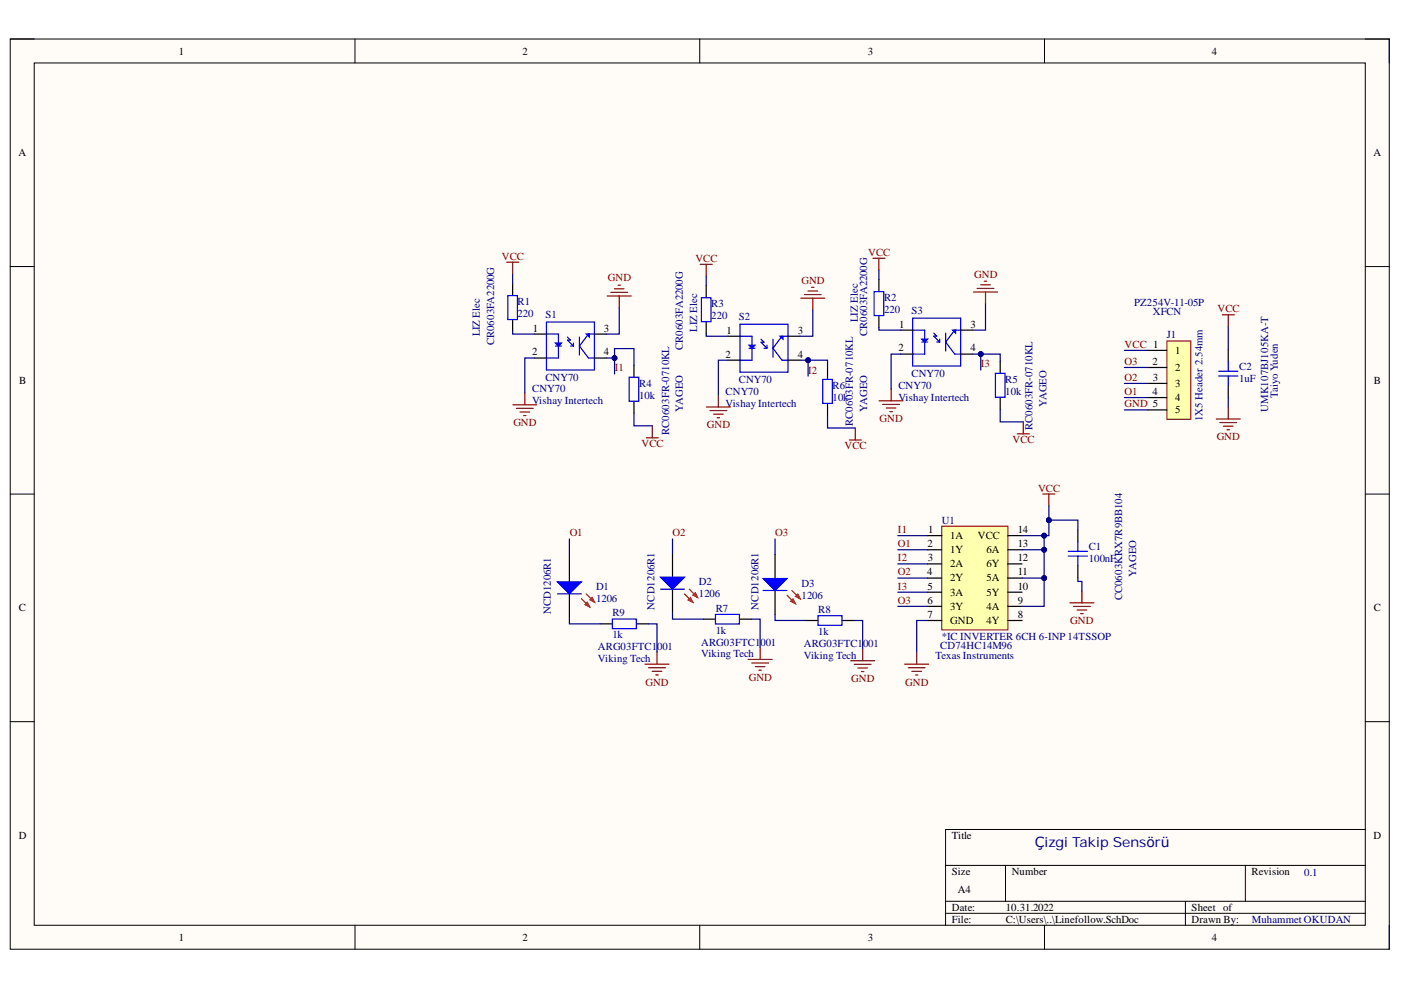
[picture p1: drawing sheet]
<svg xmlns="http://www.w3.org/2000/svg" width="297mm" height="210mm" viewBox="0 0 297 210" stroke-linecap="round" stroke-linejoin="round" font-family="sans-serif">
<path d="M2.2 8.3h292.4v193h-292.4z" fill-rule="evenodd" fill="#fffcf8"/>
<path d="M2.2 8.3h292.4v193h-292.4z" fill="none" stroke="#000" stroke-width=".21"/>
<path d="M7.3 13.4h282.2v182.8h-282.2z" fill-rule="evenodd" fill="#fffcf8"/>
<g fill="none" stroke="#000" stroke-width=".21">
<path d="M2.2 8.3h5.1M7.3 13.4h282.2v182.8h-282.2zM75.3 8.3v5M148.4 8.3v5M221.5 8.3v5.1M289.5 8.3h5.1v5.1M2.2 56.5h5.1M289.5 56.5h5.1M2.2 104.8h5.1M289.5 104.8h5.1M2.2 153h5.1M289.5 153h5.1"/>
<path d="M289.5 175.9h-89v20.3M75.3 196.2v5.1M148.4 196.2v5.1M200.5 183.5h89M200.5 191.1h89M200.5 193.6h89M213.2 183.5v7.6M221.5 196.2v5.1M251.3 191.1v5.1M264 183.5v7.6M294.6 196.2v5.1"/>
</g>
<path d="M115.9 68.3h10.1v10.1h-10.1zM115.9 70.8h2.5v5.1h-2.5M117.8 73.4h1.2M120.3 71.5l.6 .6h-.6l1.3 1.3M120.9 73.4h.7M121.6 72.7v.7M122.8 71.5v3.8M126 70.8h-1.2l-2 2.6 2 2.5h1.2" fill="none" stroke="#00f" stroke-width=".25"/>
<path d="M117.8 72.7h1.2l-.6 .7z" fill="#00f"/>
<path d="M117.8 72.7h1.2l-.6 .7z" fill="none" stroke="#00f" stroke-width=".25"/>
<path d="M113.3 70.8h2.6M113.3 75.9h2.6M126 70.8h2.6M126 75.9h2.6" fill="none" stroke="#000" stroke-width=".25"/>
<path d="M124.3 70.8h.7v.7z" fill="#00f"/>
<path d="M124.3 70.8h.7v.7z" fill="none" stroke="#00f" stroke-width=".25"/>
<path d="M199.7 111.6h14v22h-14z" fill-rule="evenodd" fill="#ffffb0"/>
<path d="M199.7 111.6h14v22h-14z" fill="none" stroke="#800000" stroke-width=".21"/>
<g fill="none" stroke="#000" stroke-width=".25">
<path d="M120.7 118.3v5.1M196.7 113.6h3M196.7 116.6h3M196.7 119.6h3M213.7 113.6h3M213.7 116.6h3M213.7 119.6h3M120.7 125.9v5.1M196.7 122.6h3M196.7 125.6h3M196.7 128.6h3M196.7 131.6h3"/>
<path d="M213.7 122.6h3M213.7 125.6h3M213.7 128.6h3M213.7 131.6h3"/>
</g>
<path d="M118.2 123.4h5.1l-2.6 2.5z" fill="#00f"/>
<path d="M118.2 123.4h5.1l-2.6 2.5z" fill="none" stroke="#00f" stroke-width=".25"/>
<path d="M123.3 126.9l1.7 1.8M124.3 125.9l1.8 1.8" fill="none" stroke="#f00" stroke-width=".25"/>
<path d="M124 128.2l.5-.5 .5 1z" fill="#f00"/>
<path d="M124 128.2l.5-.5 .5 1z" fill="none" stroke="#f00" stroke-width=".25"/>
<path d="M125 127.2l.5-.5 .6 1z" fill="#f00"/>
<path d="M125 127.2l.5-.5 .6 1z" fill="none" stroke="#f00" stroke-width=".25"/>
<path d="M107.7 62.7h2v5.1h-2zM133.4 80h2v5.1h-2zM226.5 116.9h4.1M226.5 117.9h4.1M228.5 114.9v2M228.5 117.9v2M118.2 125.9h5.1M129.8 131.3h5.1v2h-5.1z" fill="none" stroke="#00f" stroke-width=".25"/>
<path d="M108.7 60.1v2.6M108.7 67.8v2.5M134.4 77.5v2.5M134.4 85.1v2.5M142.6 117.3v5.1M228.5 112.3v2.6M228.5 119.9v2.6M127.3 132.3h2.5M134.9 132.3h2.6M142.6 124.9v5.1" fill="none" stroke="#000" stroke-width=".25"/>
<path d="M137 92.8h2.6M138.3 90.3v2.5M139.3 138.3v2.5M136.8 140.8h5M137.5 141.6h3.6M138.3 142.3h2M139 143.1h.6" fill="none" stroke="#800000" stroke-width=".25"/>
<path d="M140 122.4h5.1l-2.5 2.5z" fill="#00f"/>
<path d="M140 122.4h5.1l-2.5 2.5z" fill="none" stroke="#00f" stroke-width=".25"/>
<path d="M145.1 125.9l1.8 1.8M146.1 124.9l1.8 1.8" fill="none" stroke="#f00" stroke-width=".25"/>
<path d="M146.4 126.7l.5 1-1-.5z" fill="#f00"/>
<path d="M146.4 126.7l.5 1-1-.5z" fill="none" stroke="#f00" stroke-width=".25"/>
<path d="M146.9 126.2l.5-.5 .5 1z" fill="#f00"/>
<path d="M146.9 126.2l.5-.5 .5 1z" fill="none" stroke="#f00" stroke-width=".25"/>
<path d="M140 124.9h5.1M151.7 130.3h5.1v2h-5.1z" fill="none" stroke="#00f" stroke-width=".25"/>
<path d="M164.3 117.6v5.1M149.1 131.3h2.6M156.8 131.3h2.5M164.3 125.2v5.1" fill="none" stroke="#000" stroke-width=".25"/>
<path d="M158.6 139.8h5.1M161.2 137.3v2.5M159.4 140.6h3.5M160.1 141.3h2.1M160.9 142.1h.5" fill="none" stroke="#800000" stroke-width=".25"/>
<path d="M161.8 122.7h5.1l-2.6 2.5z" fill="#00f"/>
<path d="M161.8 122.7h5.1l-2.6 2.5z" fill="none" stroke="#00f" stroke-width=".25"/>
<path d="M166.9 126.2l1.7 1.8M167.9 125.2l1.8 1.8" fill="none" stroke="#f00" stroke-width=".25"/>
<path d="M168.1 127l.5 1-1-.5z" fill="#f00"/>
<path d="M168.1 127l.5 1-1-.5z" fill="none" stroke="#f00" stroke-width=".25"/>
<path d="M168.6 126.5l.6-.5 .5 1z" fill="#f00"/>
<path d="M168.6 126.5l.6-.5 .5 1z" fill="none" stroke="#f00" stroke-width=".25"/>
<path d="M156.9 68.7h10.2v10.2h-10.2zM156.9 71.3h2.5v5.1h-2.5M158.8 73.8h1.3M161.3 71.9l.7 .7h-.7l1.3 1.2M162 73.8h.6M162.6 73.2v.6M163.9 71.9v3.8M167.1 71.3h-1.3l-1.9 2.5 1.9 2.6h1.3M161.8 125.2h5.1M173.4 130.5h5.1v2.1h-5.1z" fill="none" stroke="#00f" stroke-width=".25"/>
<path d="M170.9 131.6h2.5M178.5 131.6h2.6" fill="none" stroke="#000" stroke-width=".25"/>
<g fill="none" stroke="#800000" stroke-width=".25">
<path d="M107.4 55.6h2.6M108.7 55.6v2.5M128.7 62.8h5.1M129.5 62h3.6M130.3 61.2h2M131 60.5h.5M131.3 62.8v2.5M108.7 85.8h5.1M109.5 86.6h3.6M110.3 87.4h2M111 88.1h.5M111.3 83.3v2.5"/>
<path d="M221.1 104.7h2.6M222.4 104.7v2.6M182.9 137.6v2.5M194.4 138.3v2.5M226.8 127.8h5.1M227.6 128.6h3.6M228.4 129.3h2M229.1 130.1h.5M229.4 125.3v2.5M180.4 140.1h5M181.1 140.9h3.6M181.9 141.6h2"/>
<path d="M182.7 142.4h.5M191.8 140.8h5.1M192.6 141.6h3.5M193.3 142.3h2.1M194.1 143.1h.5"/>
</g>
<path d="M158.8 73.2h1.3l-.7 .6z" fill="#00f"/>
<path d="M158.8 73.2h1.3l-.7 .6z" fill="none" stroke="#00f" stroke-width=".25"/>
<path d="M154.4 71.3h2.5M154.4 76.4h2.5M167.1 71.3h2.5M167.1 76.4h2.5" fill="none" stroke="#000" stroke-width=".25"/>
<path d="M165.4 71.3h.6v.6z" fill="#00f"/>
<path d="M148.7 63.1h2v5.1h-2zM165.4 71.3h.6v.6zM193.5 67.4h10.2v10.2h-10.2zM193.5 70h2.6v5.1h-2.6M195.4 72.5h1.3M198 70.6l.6 .7h-.6l1.2 1.2M198.6 72.5h.6M199.2 71.9v.6M200.5 70.6v3.8M203.7 70h-1.3l-1.9 2.5 1.9 2.6h1.3M174.4 80.4h2.1v5.1h-2.1z" fill="none" stroke="#00f" stroke-width=".25"/>
<path d="M149.7 60.6v2.5M149.7 68.2v2.5M175.5 77.9v2.5M175.5 85.5v2.6" fill="none" stroke="#000" stroke-width=".25"/>
<g fill="none" stroke="#800000" stroke-width=".25">
<path d="M148.5 56h2.5M149.7 56v2.6M169.8 63.2h5.1M170.6 62.5h3.5M171.3 61.7h2M172.1 60.9h.5M172.3 63.2v2.5M149.8 86.3h5.1M150.5 87h3.6M151.3 87.8h2M152.1 88.6h.5M152.3 83.7v2.6"/>
<path d="M180.1 93.3h2.5M181.3 90.7v2.6"/>
</g>
<path d="M195.4 71.9h1.3l-.6 .6z" fill="#00f"/>
<path d="M195.4 71.9h1.3l-.6 .6z" fill="none" stroke="#00f" stroke-width=".25"/>
<path d="M191 70h2.5M191 75.1h2.5M203.7 70h2.5M203.7 75.1h2.5" fill="none" stroke="#000" stroke-width=".25"/>
<path d="M202 70h.6v.6z" fill="#00f"/>
<path d="M185.3 61.8h2.1v5.1h-2.1zM202 70h.6v.6zM211.1 79.2h2v5h-2z" fill="none" stroke="#00f" stroke-width=".25"/>
<path d="M186.3 59.3v2.5M186.3 66.9v2.6M212.1 76.6v2.6M212.1 84.2v2.6" fill="none" stroke="#000" stroke-width=".25"/>
<g fill="none" stroke="#800000" stroke-width=".25">
<path d="M185.1 54.8h2.5M186.3 54.8v2.5M208.7 59.6h.5M206.4 61.9h5.1M207.2 61.2h3.5M207.9 60.4h2.1M208.9 61.9v2.6M186.4 85h5.1M187.1 85.8h3.6M187.9 86.5h2M188.7 87.3h.5M188.9 82.4v2.6"/>
<path d="M215.7 92h2.5M216.9 89.4v2.6"/>
</g>
<path d="M247.4 72.3h5.1v16.6h-5.1z" fill-rule="evenodd" fill="#ffffb0"/>
<path d="M247.4 72.3h5.1v16.6h-5.1z" fill="none" stroke="#800000" stroke-width=".21"/>
<path d="M243.4 74.3h4M243.4 77.9h4M260.4 74.1v2.6M243.4 81.3h4M243.4 84.3h4M243.4 86.9h4M260.4 81.7v2.6" fill="none" stroke="#000" stroke-width=".25"/>
<path d="M258.4 78.7h4.1M258.4 79.7h4.1M260.4 76.7v2M260.4 79.7v2" fill="none" stroke="#00f" stroke-width=".25"/>
<path d="M259.1 66.8h2.6M260.4 66.8v2.5M257.9 88.8h5.1M258.6 89.6h3.6M259.4 90.4h2M260.2 91.1h.5M260.4 86.3v2.5" fill="none" stroke="#800000" stroke-width=".25"/>
<path d="M108.7 70.3v.5h4.6M113.3 75.9h-2v7.4M128.6 75.9h1.7M260.4 84.3v2M120.7 131v1.3h6.6" fill="none" stroke="#000080" stroke-width=".25"/>
<circle cx="130.3" cy="75.9" r=".51" fill="#000080"/>
<circle cx="130.3" cy="75.9" r=".51" fill="none" stroke="#000080" stroke-width=".21"/>
<path d="M131.3 65.3v5.5h-2.7M134.4 77.5v-3.6h-4.1v5.4" fill="none" stroke="#000080" stroke-width=".25"/>
<circle cx="130.3" cy="75.9" r=".51" fill="#000080"/>
<circle cx="130.3" cy="75.9" r=".51" fill="none" stroke="#000080" stroke-width=".21"/>
<path d="M149.7 70.7v.6h4.7M154.4 76.4h-2.1v7.3M169.6 76.4h5.9v1.5M134.4 87.6v2.7h3.9M137.5 132.3h1.8v6M142.6 130v1.3h6.5M159.3 131.3h1.9v6M164.3 130.3v1.3h6.6" fill="none" stroke="#000080" stroke-width=".25"/>
<circle cx="171.3" cy="76.4" r=".51" fill="#000080"/>
<circle cx="171.3" cy="76.4" r=".51" fill="none" stroke="#000080" stroke-width=".21"/>
<g fill="none" stroke="#000080" stroke-width=".25">
<path d="M172.3 65.7v5.6h-2.7M186.3 69.5v.5h4.7M191 75.1h-2.1v7.3M206.2 75.1h5.9v1.5M175.5 88.1v2.6h5.8M190.3 119.6h6.4M190.3 116.6h6.4M190.3 113.6h6.4M181.1 131.6h1.8v6M190.3 128.6h6.4M190.3 125.6h6.4M190.3 122.6h6.4"/>
<path d="M196.7 131.6h-2.3v6.7"/>
</g>
<circle cx="207.9" cy="75.1" r=".51" fill="#000080"/>
<circle cx="207.9" cy="75.1" r=".51" fill="none" stroke="#000080" stroke-width=".21"/>
<path d="M208.9 64.5v5.5h-2.7M212.1 86.8v2.6h4.8M221.4 122.6v6h-4.7" fill="none" stroke="#000080" stroke-width=".25"/>
<circle cx="221.4" cy="122.6" r=".51" fill="#000080"/>
<circle cx="221.4" cy="122.6" r=".51" fill="none" stroke="#000080" stroke-width=".21"/>
<path d="M216.7 116.6h4.7v6h-4.7" fill="none" stroke="#000080" stroke-width=".25"/>
<circle cx="221.4" cy="116.6" r=".51" fill="#000080"/>
<circle cx="221.4" cy="116.6" r=".51" fill="none" stroke="#000080" stroke-width=".21"/>
<circle cx="221.4" cy="122.6" r=".51" fill="#000080"/>
<circle cx="221.4" cy="122.6" r=".51" fill="none" stroke="#000080" stroke-width=".21"/>
<path d="M222.4 107.3v6.3h-5.7" fill="none" stroke="#000080" stroke-width=".25"/>
<circle cx="221.4" cy="113.6" r=".51" fill="#000080"/>
<circle cx="221.4" cy="113.6" r=".51" fill="none" stroke="#000080" stroke-width=".21"/>
<circle cx="222.4" cy="110.3" r=".51" fill="#000080"/>
<circle cx="222.4" cy="110.3" r=".51" fill="none" stroke="#000080" stroke-width=".21"/>
<path d="M222.4 110.3h6.1v2" fill="none" stroke="#000080" stroke-width=".25"/>
<circle cx="222.4" cy="110.3" r=".51" fill="#000080"/>
<circle cx="222.4" cy="110.3" r=".51" fill="none" stroke="#000080" stroke-width=".21"/>
<path d="M108.7 58.1v2M149.7 58.6v2M171.3 76.4v3.3M238.4 77.9h5M238.4 74.3h5M238.4 86.9h5M238.4 84.3h5M238.4 81.3h5M120.7 114.3v4M142.6 114.3v3M164.3 114.3v3.3M228.5 122.5v.8h.9v2" fill="none" stroke="#000080" stroke-width=".25"/>
<circle cx="171.3" cy="76.4" r=".51" fill="#000080"/>
<circle cx="171.3" cy="76.4" r=".51" fill="none" stroke="#000080" stroke-width=".21"/>
<path d="M186.3 57.3v2M207.9 75.1v3.4" fill="none" stroke="#000080" stroke-width=".25"/>
<circle cx="207.9" cy="75.1" r=".51" fill="#000080"/>
<circle cx="207.9" cy="75.1" r=".51" fill="none" stroke="#000080" stroke-width=".21"/>
<path d="M221.4 113.6v3" fill="none" stroke="#000080" stroke-width=".25"/>
<circle cx="221.4" cy="116.6" r=".51" fill="#000080"/>
<circle cx="221.4" cy="116.6" r=".51" fill="none" stroke="#000080" stroke-width=".21"/>
<circle cx="221.4" cy="113.6" r=".51" fill="#000080"/>
<circle cx="221.4" cy="113.6" r=".51" fill="none" stroke="#000080" stroke-width=".21"/>
<path d="M260.4 69.3v4.8" fill="none" stroke="#000080" stroke-width=".25"/>
<text font-size="3" fill="#000080" x="219.4" y="179.6">Çizgi Takip Sensörü</text>
<g font-size="2.3">
<text x="37.9" y="11.6">1</text>
<text x="110.8" y="11.6">2</text>
<text x="184" y="11.6">3</text>
<text x="257" y="11.6">4</text>
<text x="3.9" y="33.1">A</text>
<text x="291.2" y="33.1">A</text>
<text x="113" y="70.3">1</text>
<text x="128.1" y="70.3">3</text>
<text x="154" y="70.8">1</text>
<text x="169.2" y="70.8">3</text>
<text x="190.6" y="69.4">1</text>
<text x="205.8" y="69.4">3</text>
<text x="112.8" y="75.4">2</text>
<text x="128.1" y="75.4">4</text>
<text x="153.9" y="75.9">2</text>
<text x="169.2" y="75.9">4</text>
<text x="190.5" y="74.5">2</text>
<text x="205.8" y="74.5">4</text>
<text x="244.4" y="77.4">2</text>
<text x="249.2" y="75">1</text>
<text x="4.1" y="81.4">B</text>
<text x="244.4" y="83.7">4</text>
<text x="244.4" y="80.8">3</text>
<text x="249.2" y="78.7">2</text>
<text x="249.2" y="82">3</text>
<text x="291.3" y="81.4">B</text>
<text x="249.2" y="85">4</text>
<text x="249.2" y="87.6">5</text>
<text x="196.8" y="113">1</text>
<text x="215.8" y="113">14</text>
<text x="196.7" y="116">2</text>
<text x="196.7" y="119">3</text>
<text x="201.5" y="114.3">1A</text>
<text x="201.5" y="117.3">1Y</text>
<text x="207.3" y="114.3">VCC</text>
<text x="209.2" y="117.3">6A</text>
<text x="215.8" y="119">12</text>
<text x="215.8" y="116">13</text>
<text x="196.6" y="122">4</text>
<text x="196.7" y="125">5</text>
<text x="201.5" y="120.3">2A</text>
<text x="201.5" y="123.3">2Y</text>
<text x="209.2" y="123.3">5A</text>
<text x="209.2" y="120.3">6Y</text>
<text x="215.8" y="125">10</text>
<text x="215.8" y="122">11</text>
<text x="4" y="129.6">C</text>
<text x="196.7" y="128">6</text>
<text x="196.7" y="131">7</text>
<text x="201.5" y="126.3">3A</text>
<text x="201.5" y="129.3">3Y</text>
<text x="209.2" y="129.3">4A</text>
<text x="209.2" y="126.3">5Y</text>
<text x="215.8" y="131">8</text>
<text x="215.8" y="128">9</text>
<text x="291.3" y="129.6">C</text>
<text x="201.5" y="132.3">GND</text>
<text x="209.2" y="132.3">4Y</text>
<text x="4" y="177.8">D</text>
<text x="201.8" y="177.8">Title</text>
<text x="291.2" y="177.8">D</text>
<text x="201.8" y="185.5">Size</text>
<text x="214.5" y="185.5">Number</text>
<text x="265.3" y="185.5">Revision</text>
<text x="203.1" y="189.3">A4</text>
<text x="201.8" y="193.1">Date:</text>
<text x="201.8" y="195.7">File:</text>
<text x="213.2" y="193.1">10.31.2022</text>
<text x="213.2" y="195.7">C:\Users\..\Linefollow.SchDoc</text>
<text x="252.6" y="193.1">Sheet of</text>
<text x="252.6" y="195.7">Drawn By:</text>
<text x="37.9" y="199.5">1</text>
<text x="110.8" y="199.5">2</text>
<text x="184" y="199.5">3</text>
<text x="257" y="199.5">4</text>
</g>
<g font-size="2.3" fill="#800000">
<text x="106.4" y="55.1">VCC</text>
<text x="128.9" y="59.6">GND</text>
<text x="147.4" y="55.5">VCC</text>
<text x="184" y="54.2">VCC</text>
<text x="206.5" y="58.9">GND</text>
<text x="169.9" y="60.2">GND</text>
<text x="258.1" y="66.2">VCC</text>
<text x="208" y="77.9">I3</text>
<text x="238.4" y="73.8">VCC 1</text>
<text x="238.4" y="77.4">O3</text>
<text x="130.3" y="78.7">I1</text>
<text x="171.4" y="79.2">I2</text>
<text x="238.4" y="80.8">O2</text>
<text x="238.4" y="83.7">O1</text>
<text x="186.5" y="89.6">GND</text>
<text x="238.4" y="86.3">GND 5</text>
<text x="108.9" y="90.4">GND</text>
<text x="136" y="94.9">VCC</text>
<text x="149.9" y="90.8">GND</text>
<text x="179.1" y="95.3">VCC</text>
<text x="214.7" y="94">VCC</text>
<text x="258" y="93.4">GND</text>
<text x="220.1" y="104.3">VCC</text>
<text x="120.8" y="113.7">O1</text>
<text x="142.6" y="113.7">O2</text>
<text x="164.3" y="113.7">O3</text>
<text x="190.4" y="113">I1</text>
<text x="190.4" y="116">O1</text>
<text x="190.4" y="119">I2</text>
<text x="190.4" y="122">O2</text>
<text x="190.4" y="125">I3</text>
<text x="190.4" y="128">O3</text>
<text x="226.9" y="132.4">GND</text>
<text x="136.9" y="145.4">GND</text>
<text x="158.8" y="144.4">GND</text>
<text x="180.5" y="144.6">GND</text>
<text x="191.9" y="145.4">GND</text>
</g>
<g font-size="2.3" fill="#000080">
<text x="109.7" y="64.7">R1</text>
<text x="150.8" y="65.1">R3</text>
<text x="187.4" y="63.9">R2</text>
<text x="240.5" y="64.8">PZ254V-11-05P</text>
<text x="101.8" y="71.3" transform="rotate(-90 101.8 71.3)">LIZ Elec</text>
<text x="109.7" y="67.2">220</text>
<text x="115.6" y="67.5">S1</text>
<text x="147.8" y="70.3" transform="rotate(-90 147.8 70.3)">LIZ Elec</text>
<text x="150.8" y="67.7">220</text>
<text x="156.6" y="67.9">S2</text>
<text x="181.8" y="68.3" transform="rotate(-90 181.8 68.3)">LIZ Elec</text>
<text x="183.9" y="71.3" transform="rotate(-90 183.9 71.3)">CR0603FA2200G</text>
<text x="187.4" y="66.4">220</text>
<text x="193.3" y="66.7">S3</text>
<text x="244.4" y="66.7">XFCN</text>
<text x="247.4" y="71.7">J1</text>
<text x="104.8" y="73.2" transform="rotate(-90 104.8 73.2)">CR0603FA2200G</text>
<text x="144.8" y="74.3" transform="rotate(-90 144.8 74.3)">CR0603FA2200G</text>
<text x="112.8" y="83.2">CNY70</text>
<text x="115.6" y="80.7">CNY70</text>
<text x="135.5" y="82">R4</text>
<text x="153.9" y="83.7">CNY70</text>
<text x="156.6" y="81.2">CNY70</text>
<text x="176.5" y="82.5">R6</text>
<text x="190.5" y="82.4">CNY70</text>
<text x="193.3" y="79.8">CNY70</text>
<text x="213.1" y="81.2">R5</text>
<text x="213.1" y="83.7">10k</text>
<text x="262.7" y="78.4">C2</text>
<text x="262.7" y="80.9">1uF</text>
<text x="112.8" y="85.8">Vishay Intertech</text>
<text x="135.5" y="84.6">10k</text>
<text x="144.8" y="87.3" transform="rotate(-90 144.8 87.3)">YAGEO</text>
<text x="153.9" y="86.3">Vishay Intertech</text>
<text x="176.5" y="85">10k</text>
<text x="183.9" y="87.3" transform="rotate(-90 183.9 87.3)">YAGEO</text>
<text x="190.5" y="85">Vishay Intertech</text>
<text x="221.9" y="86.3" transform="rotate(-90 221.9 86.3)">YAGEO</text>
<text x="254.9" y="89.3" transform="rotate(-90 254.9 89.3)">1X5 Header 2.54mm</text>
<text x="268.9" y="87.3" transform="rotate(-90 268.9 87.3)">UMK107BJ105KA-T</text>
<text x="270.9" y="84.3" transform="rotate(-90 270.9 84.3)">Taiyo Yuden</text>
<text x="141.8" y="92.3" transform="rotate(-90 141.8 92.3)">RC0603FR-0710KL</text>
<text x="180.8" y="90.3" transform="rotate(-90 180.8 90.3)">RC0603FR-0710KL</text>
<text x="218.9" y="91.2" transform="rotate(-90 218.9 91.2)">RC0603FR-0710KL</text>
<text x="199.7" y="111">U1</text>
<text x="230.8" y="116.6">C1</text>
<text x="230.8" y="119.1">100nF</text>
<text x="126.4" y="125.1">D1</text>
<text x="148.2" y="124.1">D2</text>
<text x="169.9" y="124.4">D3</text>
<text x="240.9" y="122.2" transform="rotate(-90 240.9 122.2)">YAGEO</text>
<text x="116.8" y="130.3" transform="rotate(-90 116.8 130.3)">NCD1206R1</text>
<text x="126.4" y="127.7">1206</text>
<text x="129.8" y="130.7">R9</text>
<text x="138.8" y="129.3" transform="rotate(-90 138.8 129.3)">NCD1206R1</text>
<text x="148.2" y="126.6">1206</text>
<text x="151.7" y="129.8">R7</text>
<text x="160.8" y="129.3" transform="rotate(-90 160.8 129.3)">NCD1206R1</text>
<text x="169.9" y="127">1206</text>
<text x="173.5" y="130">R8</text>
<text x="237.9" y="127.3" transform="rotate(-90 237.9 127.3)">CC0603KRX7R9BB104</text>
<text x="126.8" y="137.9">ARG03FTC1</text>
<text x="129.8" y="135.3">1k</text>
<text x="139.3" y="137.9">001</text>
<text x="148.7" y="136.9">ARG03FTC1</text>
<text x="151.7" y="134.3">1k</text>
<text x="161.3" y="136.9">001</text>
<text x="170.4" y="137.1">ARG03FTC1</text>
<text x="173.5" y="134.6">1k</text>
<text x="183" y="137.1">001</text>
<text x="199.4" y="137.7">CD74HC14M96</text>
<text x="199.7" y="135.6">*IC INVERTER 6CH 6-INP 14TSSOP</text>
<text x="126.8" y="140.4">Viking Tech</text>
<text x="148.7" y="139.4">Viking Tech</text>
<text x="170.4" y="139.6">Viking Tech</text>
<text x="198.3" y="139.7">Texas Instruments</text>
<text x="276.5" y="185.7">0.1</text>
<text x="265.4" y="195.7">Muhammet OKUDAN</text>
</g>
</svg>
